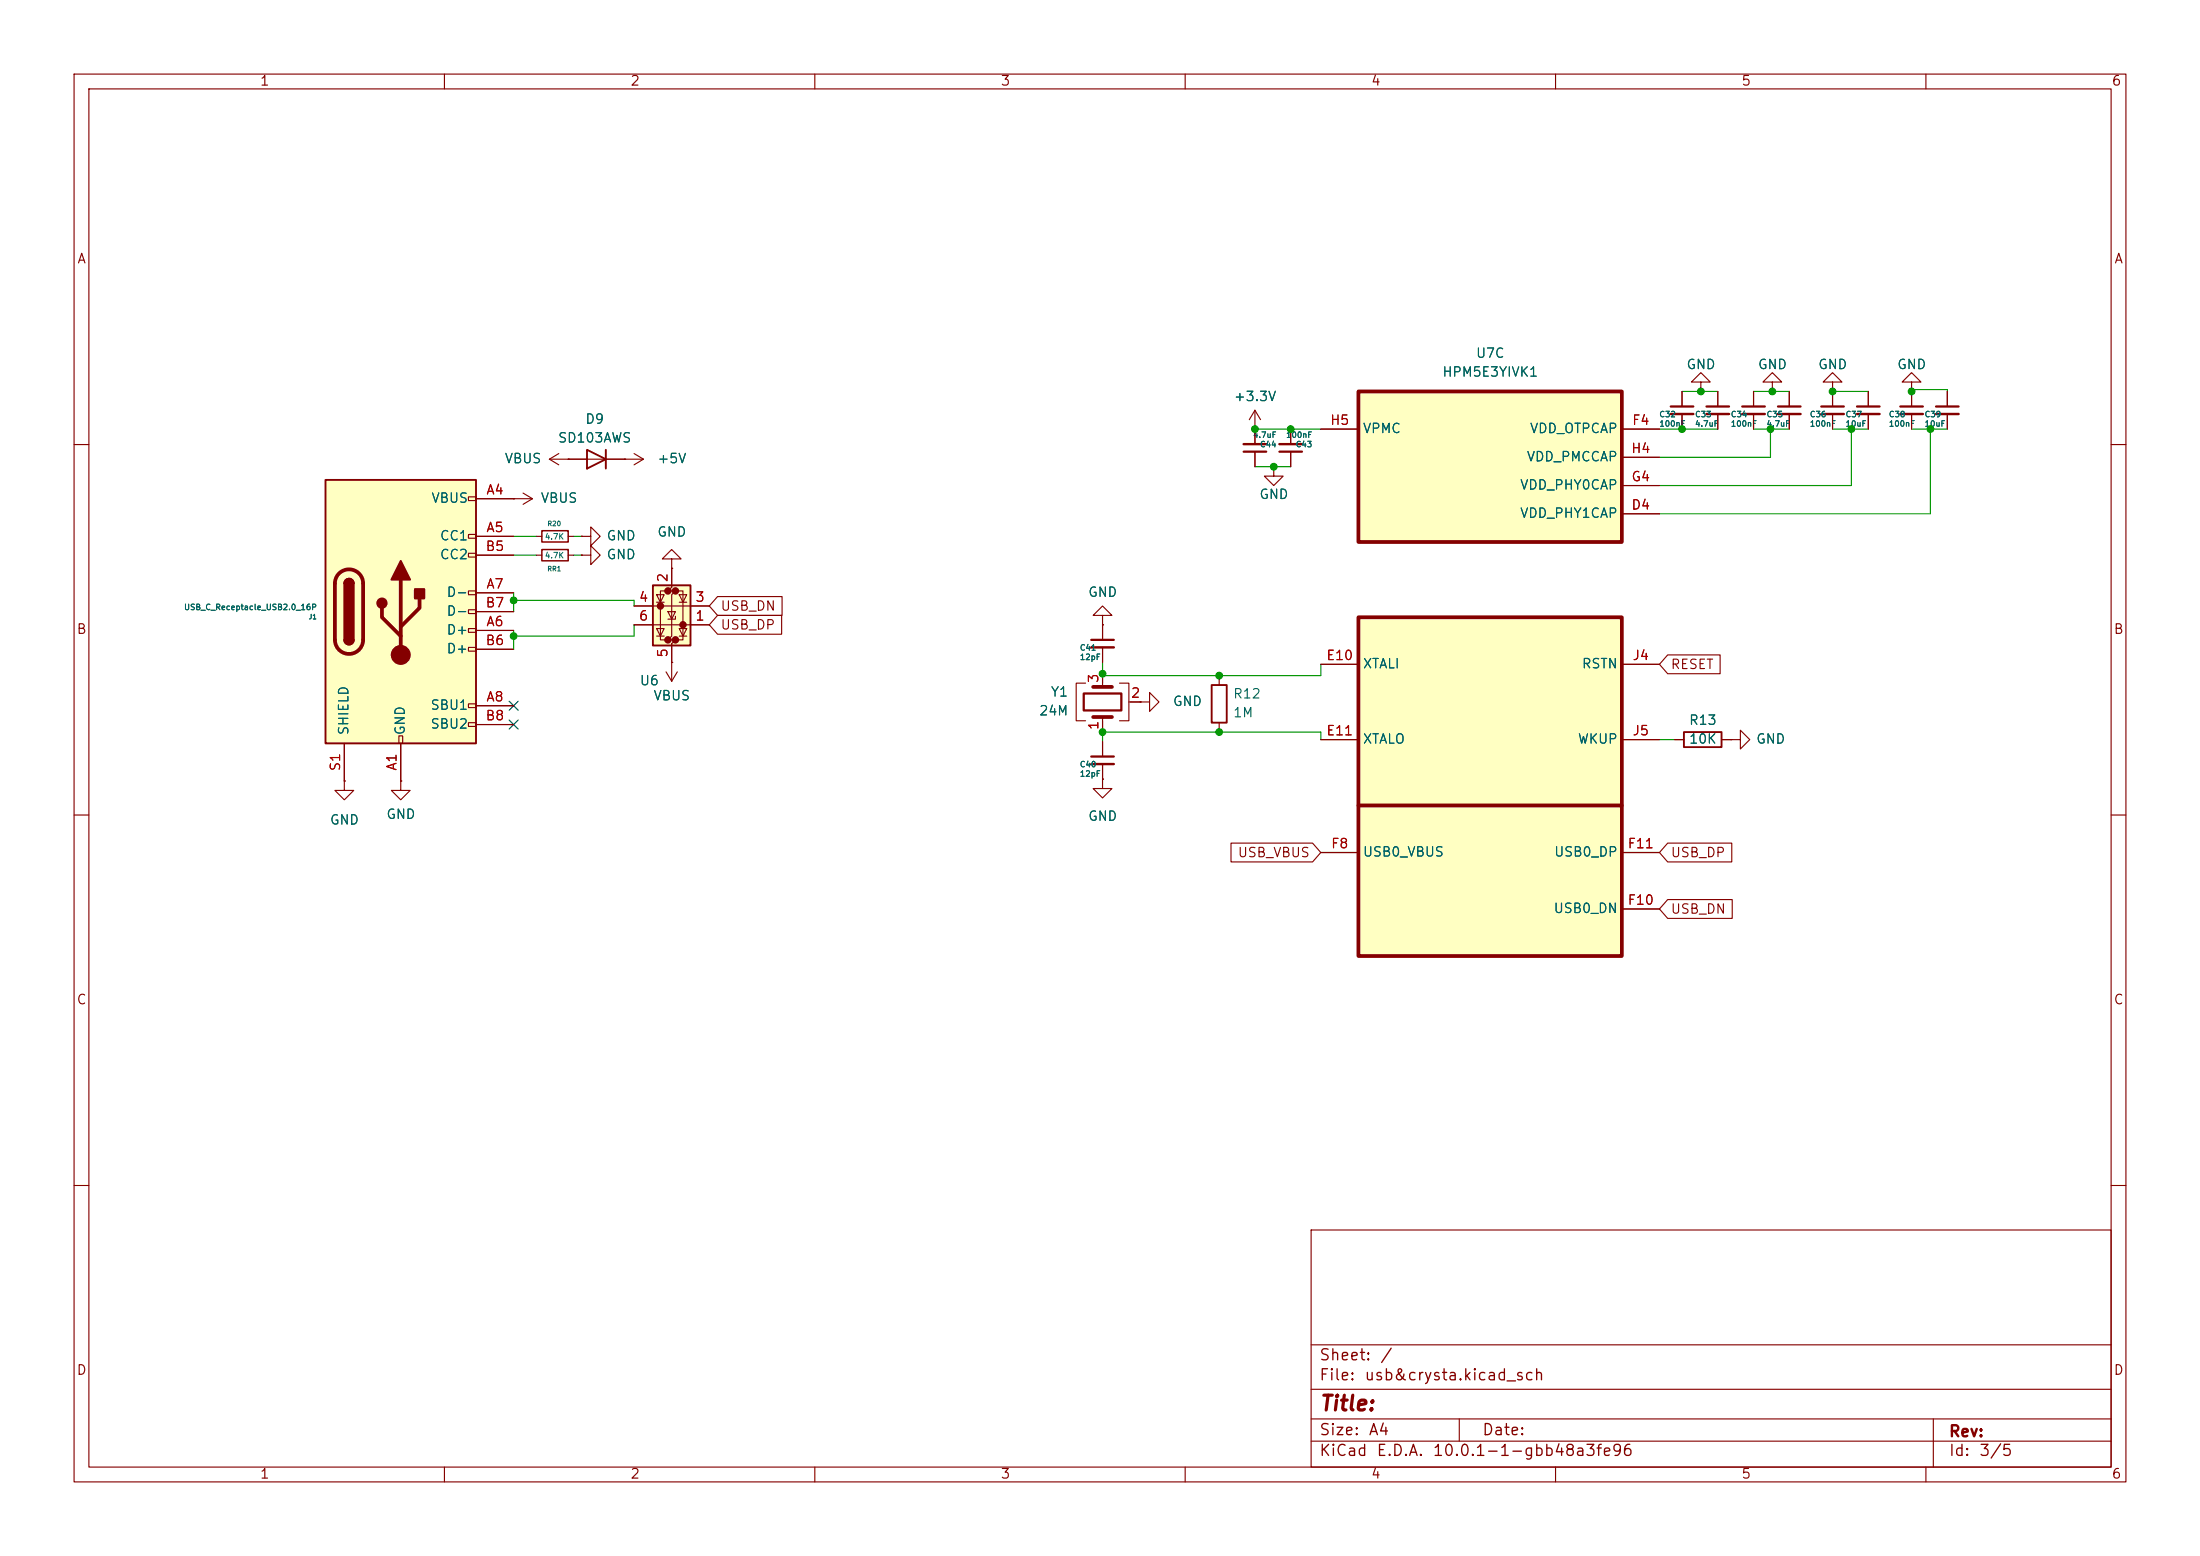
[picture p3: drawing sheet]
<svg xmlns="http://www.w3.org/2000/svg" width="297mm" height="210mm" viewBox="0 0 297 210" stroke-linecap="round" stroke-linejoin="round" font-family="sans-serif">
<g fill="none" stroke="#840000" stroke-width=".15">
<path d="M10 10h277v190h-277zM12 12h273v186h-273zM60 10v2M110 10v2M160 10v2M210 10v2M260 10v2M10 60h2M76.7 62h7.6M285 60h2M146.6 92.2h-1.3v5.1h1.3M148.8 90.9v1.8"/>
<path d="M148.8 96.8v1.8M151.1 92.2h1.3v5.1h-1.3M152.4 94.7h1.5M10 110h2M148.8 105.2v1.2h1.3l-1.3 1.3-1.2-1.3h1.2M148.8 105.2h.1M148.8 100.1v2M148.8 103.1v2.1M285 110h2M10 160h2M177 166h108v32h-108zM285 160h2"/>
<path d="M60 198v2M110 198v2M160 198v2M177 194.5h108M177 191.5h108M177 187.5h108M177 181.5h108M197 191.5v3M210 198v2M260 198v2M261 191.5v6.5"/>
</g>
<path d="M79.2 60.7l2.6 1.3-2.6 1.2zM81.8 60.7v2.5" fill="none" stroke="#840000" stroke-width=".25"/>
<path d="M147.6 96.8h2.5M147.6 92.7h2.5" fill="none" stroke="#840000" stroke-width=".51"/>
<path d="M146.3 93.6h5.1v2.3h-5.1zM147.3 102.1h3.1" fill="none" stroke="#840000" stroke-width=".3"/>
<path d="M147.3 103.1h3.1" fill="none" stroke="#840000" stroke-width=".33"/>
<path d="M43.9 64.8h20.4v35.5h-20.4z" fill="#ffffc2"/>
<g fill="none" stroke="#840000" stroke-width=".15">
<path d="M63.2 67.1h1.1v.5h-1.1zM63.2 72.1h1.1v.5h-1.1zM63.2 74.7h1.1v.5h-1.1zM63.2 79.8h1.1v.5h-1.1zM64.3 67.3h5M64.3 72.4h5M64.3 74.9h5M53.8 99.3h.6v1h-.6zM63.2 82.3h1.1v.5h-1.1zM63.2 84.8h1.1v.5h-1.1zM63.2 87.4h1.1v.5h-1.1zM63.2 95h1.1v.5h-1.1z"/>
<path d="M63.2 97.5h1.1v.5h-1.1zM64.3 85.1h5M64.3 80h5M64.3 95.3h5M64.3 87.6h5M64.3 82.6h5M64.3 97.8h5M89.9 90.7l.8 1.2M90.7 89.4h.1M90.7 89.4v2.5M91.4 90.7l-.7 1.2M46.5 105.4v1.3h1.3l-1.3 1.3-1.3-1.3h1.3"/>
<path d="M46.5 105.4h.1M46.5 100.3v5.1M54.1 105.4v1.3h1.3l-1.3 1.3-1.3-1.3h1.3M54.1 105.4h.1M54.1 100.3v5.1"/>
</g>
<path d="M43.9 64.8h20.4v35.5h-20.4zM46.5 78.7a.64 .64 0 0 1 .6-.6 .64 .64 0 0 1 .7 .6M46.5 86.4a.64 .64 0 0 0 .6 .6 .64 .64 0 0 0 .7-.6" fill="none" stroke="#840000" stroke-width=".25"/>
<path d="M45.8 77.4a1.9 1.9 0 0 1 2-.4 1.9 1.9 0 0 1 1.2 1.7v7.7a1.91 1.91 0 0 1-1.9 1.9 1.91 1.91 0 0 1-1.9-1.9v-7.7a1.9 1.9 0 0 1 .6-1.3zM54.1 78.2v10.2M51.6 82v1.3l2.5 2.6M56.6 80.8v1.2l-2.5 2.6" fill="none" stroke="#840000" stroke-width=".51"/>
<g fill="#840000" stroke="#840000" stroke-width=".25">
<path d="M46.5 78.7h1.3v7.7h-1.3z"/>
<path d="M46.7 78.3a.64 .64 0 0 1 .7-.1 .64 .64 0 0 1 .4 .5h-1.3z"/>
<path d="M46.5 86.4h1.3a.64 .64 0 0 1-.7 .6 .64 .64 0 0 1-.6-.6z"/>
<path d="M54.1 75.7l1.3 2.5h-2.6z"/>
<path d="M56 79.5h1.3v1.3h-1.3z"/>
<circle cx="51.6" cy="81.4" r=".63"/>
</g>
<circle cx="54.1" cy="88.4" r="1.27" fill="#840000" stroke="#840000" stroke-width=".15"/>
<path d="M88.1 79h5.1v8.1h-5.1z" fill="#ffffc2"/>
<g fill="#840000" stroke="#840000" stroke-width=".51">
<circle cx="92.2" cy="84.3" r=".25"/>
<circle cx="91.2" cy="86.4" r=".25"/>
<circle cx="91.2" cy="79.8" r=".25"/>
<circle cx="90.2" cy="86.4" r=".25"/>
<circle cx="90.2" cy="79.8" r=".25"/>
<circle cx="89.2" cy="81.8" r=".25"/>
</g>
<g fill="none" stroke="#840000" stroke-width=".15">
<path d="M169.4 57.9v2M174.2 57.9v2M227.1 52.8v2.1M227.1 55.9v2M229.6 51.6h1.3l-1.3-1.3-1.3 1.3h1.3v1.2M229.6 52.8h.1M231.9 52.8v2.1M231.9 55.9v2M236.7 52.8v2.1M236.7 55.9v2M239.3 51.6h1.2l-1.2-1.3-1.3 1.3h1.3v1.2M239.3 52.8h.1"/>
<path d="M241.6 52.8v2.1M241.6 55.9v2M247.4 51.6h1.3l-1.3-1.3-1.3 1.3h1.3v1.2M247.4 52.8h.1M247.4 52.8v2.1M247.4 55.9v2M258.1 51.6h1.2l-1.2-1.3-1.3 1.3h1.3v1.2M258.1 52.8h.1M258.1 52.8v2.1M258.1 55.9v2M262.9 52.8v2.1M262.9 55.9v2"/>
<path d="M69.3 67.3h.1M69.3 67.3h2.6M70.6 66.5l1.3 .8M71.9 67.3l-1.3 .8M72.4 72.4h.8M72.4 74.9h.8M74.2 62h2.5M74.2 62l1.2 .7M75.4 61.2l-1.2 .8M76.7 62h.1M76.7 72.4h.8M76.7 74.9h.8"/>
<path d="M78.5 72.4h1.3v-1.3l1.2 1.3-1.2 1.3v-1.3M78.5 72.4h.1M78.5 74.9h1.3v-1.2l1.2 1.2-1.2 1.3v-1.3M78.5 74.9h.1M84.3 62h.1M84.3 62h2.6M85.6 61.2l1.3 .8M86.9 62l-1.3 .7M90.2 79.8h-1v6.6h1M90.7 76.7v2.5l-.5 .6h1l-.5 .5v5.6l-.5 .5h1l-.5 .5v2.5M90.7 75.4h1.2l-1.2-1.2-1.3 1.2h1.3v1.3M90.7 76.7h.1"/>
<path d="M91.2 79.8h1v6.6h-1M169.4 61v2M172 63v1.3h1.2l-1.2 1.2-1.3-1.2h1.3M172 63h.1M174.2 61v2M85.6 84.3h10.2M85.6 81.8h10.2M88.6 84.8h1.1l-.5 1.1zM88.6 80.3h1.1l-.5 1zM88.6 81.3h1.1M88.6 85.9h1.1M90.2 82.6h1l-.5 1z"/>
<path d="M91.2 83.2v.4h-1M91.7 84.8h1l-.5 1.1zM91.7 80.3h1l-.5 1zM91.7 81.3h1M91.7 85.9h1M148.8 83.1h1.3l-1.3-1.3-1.2 1.3h1.2v1.2M148.8 84.3h.1M148.8 84.3v2.1M148.8 87.4v2M164.6 91.2v1.3M164.6 97.5v1.3"/>
</g>
<path d="M88.1 79h5.1v8.1h-5.1zM163.6 92.5h2v5h-2z" fill="none" stroke="#840000" stroke-width=".25"/>
<path d="M225.6 54.9h3M230.4 54.9h3M235.2 54.9h3.1M240 54.9h3.1M245.9 54.9h3M256.5 54.9h3.1M261.4 54.9h3M167.9 61h3M172.7 61h3.1M147.3 86.4h3.1" fill="none" stroke="#840000" stroke-width=".3"/>
<path d="M167.9 59.9h3M172.7 59.9h3.1M225.6 55.9h3M230.4 55.9h3M235.2 55.9h3.1M240 55.9h3.1M245.9 55.9h3M256.5 55.9h3.1M261.4 55.9h3M147.3 87.4h3.1" fill="none" stroke="#840000" stroke-width=".33"/>
<path d="M73.2 71.6h3.5v1.6h-3.5zM73.2 74.2h3.5v1.5h-3.5z" fill="none" stroke="#840000" stroke-width=".2"/>
<g fill="#ffffc2">
<path d="M183.4 52.8h35.5v20.4h-35.5z"/>
<path d="M183.4 83.3h35.5v45.7h-35.5z"/>
</g>
<path d="M183.4 52.8h35.5v20.4h-35.5zM183.4 83.3h35.5v45.7h-35.5zM183.4 108.7h35.5" fill="none" stroke="#840000" stroke-width=".51"/>
<g fill="none" stroke="#840000" stroke-width=".15">
<path d="M169.4 57.9h.1M169.4 55.4l-.7 1.2M169.4 55.4l.8 1.2M169.4 55.4v4.5M174.2 57.9v2M178.3 57.9h5.1M218.9 57.9h5.1M227.1 52.8v2.1M227.1 55.9v2M229.6 52.8h.1M231.9 52.8v2.1M231.9 55.9v2"/>
<path d="M236.7 52.8v2.1M236.7 55.9v2M239.3 52.8h.1M241.6 52.8v2.1M241.6 55.9v2M247.4 52.8h.1M247.4 52.8v2.1M247.4 55.9v2M252.2 52.8v2.1M252.2 55.9v2M258.1 52.8h.1M258.1 52.8v2.1"/>
<path d="M258.1 55.9v2M262.9 52.8v2.1M262.9 55.9v2M64.3 67.3h5M64.3 72.4h5M64.3 74.9h5M69.3 67.3h.1M76.7 62h.1M76.7 62h2.5M78.5 72.4h.1M78.5 74.9h.1M81.8 62h2.5"/>
<path d="M84.3 62h.1M90.7 76.7h.1M90.7 76.7v2.5M169.4 61v2M172 63h.1M174.2 61v2M218.9 69.3h5.1M218.9 65.5h5.1M218.9 61.7h5.1M64.3 85.1h5M64.3 80h5M64.3 95.3h5"/>
<path d="M64.3 87.6h5M64.3 82.6h5M64.3 97.8h5M85.6 84.3h2.5M85.6 81.8h2.5M90.7 89.4h.1M90.7 86.9v2.5M93.2 84.3h2.6M93.2 81.8h2.6M96.9 83.1h8.6v2.5h-8.6l-1.1-1.3zM96.9 80.5h8.7v2.6h-8.7l-1.1-1.3zM148.8 84.3h.1"/>
<path d="M148.8 84.3v2.1M148.8 87.4v2M148.8 90.9v1.3M148.8 97.3v1.3M152.7 94.7h1.2M153.9 94.7h1.3v-1.2l1.3 1.2-1.3 1.3v-1.3M153.9 94.7h.1M178.3 89.7h5.1M178.3 99.8h5.1M218.9 89.7h5.1M218.9 99.8h5.1M225.1 88.4h7.1v2.5h-7.1l-1.1-1.2z"/>
<path d="M226.1 99.8h1.2M232.4 99.8h1.3M233.7 99.8h1.2v-1.2l1.3 1.2-1.3 1.3v-1.3M233.7 99.8h.1M46.5 105.4h.1M46.5 100.3v5.1M54.1 105.4h.1M54.1 100.3v5.1M148.8 105.2h.1M148.8 100.1v2M148.8 103.1v2.1M166.2 113.8h11l1.1 1.3-1.1 1.2h-11z"/>
<path d="M178.3 115.1h5.1M218.9 115.1h5.1M225.1 113.8h8.7v2.5h-8.7l-1.1-1.2zM218.9 122.7h5.1M225.1 121.4h8.8v2.6h-8.8l-1.1-1.3z"/>
</g>
<path d="M227.3 98.8h5.1v2h-5.1z" fill="none" stroke="#840000" stroke-width=".25"/>
<path d="M250.7 54.9h3" fill="none" stroke="#840000" stroke-width=".3"/>
<path d="M250.7 55.9h3" fill="none" stroke="#840000" stroke-width=".33"/>
<g fill="none" stroke="#009600" stroke-width=".15">
<path d="M169.4 57.9h8.9M224 57.9h7.9M227.1 52.8h4.8M236.7 52.8h4.9M236.7 57.9h4.9M239 57.9v3.8h-15M247.4 52.8h4.8M247.4 57.9h4.8M249.9 57.9v7.6h-25.9M258.1 57.9h4.8M258.1 52.8v-.2h4.8v.2M260.6 57.9v11.4h-36.6"/>
<path d="M69.3 72.4h3.1M69.3 74.9h3.1M77.5 72.4h1M77.5 74.9h1M169.4 63h4.8M69.3 80v2.6M69.3 85.1v2.5M69.3 81h16.3v.8M85.6 84.3v1.6h-16.3M148.8 98.8h29.5v1M148.8 89.4v1.8h29.5v-1.5M148.8 98.6v1.5"/>
<path d="M224 99.8h2.1"/>
</g>
<path d="M68.7 94.6l1.3 1.3M68.7 97.2l1.3 1.2M70 94.6l-1.3 1.3M70 97.2l-1.3 1.2" fill="none" stroke="#000084" stroke-width=".15"/>
<g fill="#009600" stroke="#009600" stroke-width=".14">
<circle cx="69.3" cy="85.9" r=".46"/>
<circle cx="69.3" cy="81" r=".46"/>
<circle cx="239" cy="57.9" r=".46"/>
<circle cx="239.3" cy="52.8" r=".46"/>
<circle cx="260.6" cy="57.9" r=".46"/>
<circle cx="258.1" cy="52.8" r=".46"/>
<circle cx="247.4" cy="52.8" r=".46"/>
<circle cx="249.9" cy="57.9" r=".46"/>
<circle cx="229.6" cy="52.8" r=".46"/>
<circle cx="227.1" cy="57.9" r=".46"/>
<circle cx="172" cy="63" r=".46"/>
<circle cx="169.4" cy="57.9" r=".46"/>
<circle cx="174.2" cy="57.9" r=".46"/>
<circle cx="148.8" cy="90.9" r=".46"/>
<circle cx="148.8" cy="98.8" r=".46"/>
<circle cx="164.6" cy="91.2" r=".46"/>
<circle cx="164.6" cy="98.8" r=".46"/>
</g>
<text font-size="2" fill="#840000" x="178" y="190.9">Title:</text>
<g font-size="1.5" fill="#840000">
<text x="178" y="184">Sheet:</text>
<text x="186.2" y="184">/</text>
<text x="178" y="186.7">File:</text>
<text x="184.1" y="186.7">usb&amp;crysta.kicad_sch</text>
<text x="178" y="196.9">KiCad</text>
<text x="178" y="194.1">Size:</text>
<text x="184.7" y="194.1">A4</text>
<text x="185.7" y="196.9">E.D.A.</text>
<text x="193.3" y="196.9">10.0.1-1-gbb48a3fe96</text>
<text x="200" y="194.1">Date:</text>
<text x="263" y="194.3">Rev:</text>
<text x="263" y="196.9">Id:</text>
<text x="267.1" y="196.9">3/5</text>
</g>
<g font-size="1.3" fill="#840000">
<text x="35" y="11.9">1</text>
<text x="85" y="11.9">2</text>
<text x="135" y="11.9">3</text>
<text x="185" y="11.9">4</text>
<text x="235" y="11.9">5</text>
<text x="285" y="11.9">6</text>
<text x="10.3" y="35.9">A</text>
<text x="285.3" y="35.9">A</text>
<text x="97.2" y="82.7">USB_DN</text>
<text x="10.3" y="85.9">B</text>
<text x="97.2" y="85.3">USB_DP</text>
<text x="285.3" y="85.9">B</text>
<text x="225.5" y="90.6">RESET</text>
<text x="167" y="116">USB_VBUS</text>
<text x="225.5" y="116">USB_DP</text>
<text x="225.5" y="123.6">USB_DN</text>
<text x="10.3" y="135.9">C</text>
<text x="285.3" y="135.9">C</text>
<text x="10.3" y="185.9">D</text>
<text x="285.3" y="185.9">D</text>
<text x="35" y="199.9">1</text>
<text x="85" y="199.9">2</text>
<text x="135" y="199.9">3</text>
<text x="185" y="199.9">4</text>
<text x="235" y="199.9">5</text>
<text x="285" y="199.9">6</text>
</g>
<g font-size="1.3" fill="#006464">
<text x="194.6" y="51.2">HPM5E3YIVK1</text>
<text x="199.2" y="48.6">U7C</text>
<text x="227.6" y="50.1">GND</text>
<text x="237.2" y="50.1">GND</text>
<text x="245.4" y="50.1">GND</text>
<text x="256" y="50.1">GND</text>
<text x="78.9" y="57.5">D9</text>
<text x="166.5" y="54.5">+3.3V</text>
<text x="183.9" y="58.8">VPMC</text>
<text x="206.4" y="58.8">VDD_OTPCAP</text>
<text x="68" y="62.8">VBUS</text>
<text x="75.2" y="60">SD103AWS</text>
<text x="88.7" y="62.8">+5V</text>
<text x="206" y="62.6">VDD_PMCCAP</text>
<text x="58.1" y="68.2">VBUS</text>
<text x="72.9" y="68.2">VBUS</text>
<text x="169.9" y="67.7">GND</text>
<text x="205.1" y="70.2">VDD_PHY1CAP</text>
<text x="205.1" y="66.4">VDD_PHY0CAP</text>
<text x="59.3" y="73.3">CC1</text>
<text x="59.3" y="75.8">CC2</text>
<text x="81.8" y="73.3">GND</text>
<text x="81.8" y="75.8">GND</text>
<text x="88.6" y="72.7">GND</text>
<text x="60.2" y="80.9">D-</text>
<text x="60.2" y="83.4">D-</text>
<text x="146.8" y="80.9">GND</text>
<text x="60.2" y="86">D+</text>
<text x="60.2" y="88.5">D+</text>
<text x="86.3" y="92.8">U6</text>
<text x="88.1" y="94.8">VBUS</text>
<text x="141.8" y="94.3">Y1</text>
<text x="158.3" y="95.6">GND</text>
<text x="166.4" y="94.6">R12</text>
<text x="183.9" y="90.5">XTALI</text>
<text x="213.5" y="90.5">RSTN</text>
<text x="47.3" y="99.3" transform="rotate(-90 47.3 99.3)">SHIELD</text>
<text x="55" y="99.3" transform="rotate(-90 55 99.3)">GND</text>
<text x="58" y="96.1">SBU1</text>
<text x="58" y="98.7">SBU2</text>
<text x="140.2" y="96.9">24M</text>
<text x="166.4" y="97.1">1M</text>
<text x="183.9" y="100.7">XTALO</text>
<text x="212.9" y="100.7">WKUP</text>
<text x="227.9" y="98.1">R13</text>
<text x="227.9" y="100.7">10K</text>
<text x="237" y="100.7">GND</text>
<text x="44.4" y="111.6">GND</text>
<text x="52.1" y="110.8">GND</text>
<text x="146.8" y="111.1">GND</text>
<text x="183.9" y="115.9">USB0_VBUS</text>
<text x="209.7" y="115.9">USB0_DP</text>
<text x="209.6" y="123.5">USB0_DN</text>
</g>
<g font-size="1.3" fill="#a90000">
<text x="179.5" y="57.7">H5</text>
<text x="220.2" y="57.7">F4</text>
<text x="220.1" y="61.5">H4</text>
<text x="220.1" y="65.3">G4</text>
<text x="65.6" y="67.1">A4</text>
<text x="220.1" y="69.1">D4</text>
<text x="65.5" y="74.7">B5</text>
<text x="65.6" y="72.1">A5</text>
<text x="65.5" y="82.3">B7</text>
<text x="65.6" y="79.8">A7</text>
<text x="86.2" y="81.5">4</text>
<text x="90.4" y="78.7" transform="rotate(-90 90.4 78.7)">2</text>
<text x="93.8" y="81.5">3</text>
<text x="65.5" y="87.4">B6</text>
<text x="65.6" y="84.8">A6</text>
<text x="86.2" y="84.1">6</text>
<text x="90.4" y="88.8" transform="rotate(-90 90.4 88.8)">5</text>
<text x="93.8" y="84.1">1</text>
<text x="179" y="89.4">E10</text>
<text x="220.3" y="89.4">J4</text>
<text x="65.6" y="95">A8</text>
<text x="148.6" y="92.3" transform="rotate(-90 148.6 92.3)">3</text>
<text x="152.6" y="94.5">2</text>
<text x="65.5" y="97.5">B8</text>
<text x="148.6" y="98.6" transform="rotate(-90 148.6 98.6)">1</text>
<text x="179" y="99.6">E11</text>
<text x="220.3" y="99.6">J5</text>
<text x="46.2" y="104.2" transform="rotate(-90 46.2 104.2)">S1</text>
<text x="53.8" y="104.1" transform="rotate(-90 53.8 104.1)">A1</text>
<text x="179.6" y="114.8">F8</text>
<text x="219.6" y="114.8">F11</text>
<text x="219.6" y="122.4">F10</text>
</g>
<g font-size=".8" fill="#006464">
<text x="169.1" y="59.3">4.7uF</text>
<text x="173.6" y="59.3">100nF</text>
<text x="223.9" y="56.5">C32</text>
<text x="223.9" y="57.8">100nF</text>
<text x="228.8" y="56.5">C33</text>
<text x="228.8" y="57.8">4.7uF</text>
<text x="233.6" y="56.5">C34</text>
<text x="233.6" y="57.8">100nF</text>
<text x="238.4" y="56.5">C35</text>
<text x="238.4" y="57.8">4.7uF</text>
<text x="244.3" y="56.5">C36</text>
<text x="244.3" y="57.8">100nF</text>
<text x="249.1" y="57.8">10uF</text>
<text x="249.1" y="56.5">C37</text>
<text x="254.9" y="56.5">C38</text>
<text x="254.9" y="57.8">100nF</text>
<text x="259.8" y="57.8">10uF</text>
<text x="259.8" y="56.5">C39</text>
<text x="170" y="60.5">C44</text>
<text x="174.9" y="60.5">C43</text>
<text x="73.5" y="73">4.7K</text>
<text x="73.5" y="75.5">4.7K</text>
<text x="24.8" y="82.5">USB_C_Receptacle_USB2.0_16P</text>
<text x="145.7" y="89.3">12pF</text>
<text x="145.7" y="88">C41</text>
<text x="145.7" y="105">12pF</text>
<text x="145.7" y="103.7">C40</text>
</g>
<g font-size=".6" fill="#006464">
<text x="73.8" y="71.2">R20</text>
<text x="73.8" y="77.3">RR1</text>
<text x="41.6" y="83.7">J1</text>
</g>
</svg>
